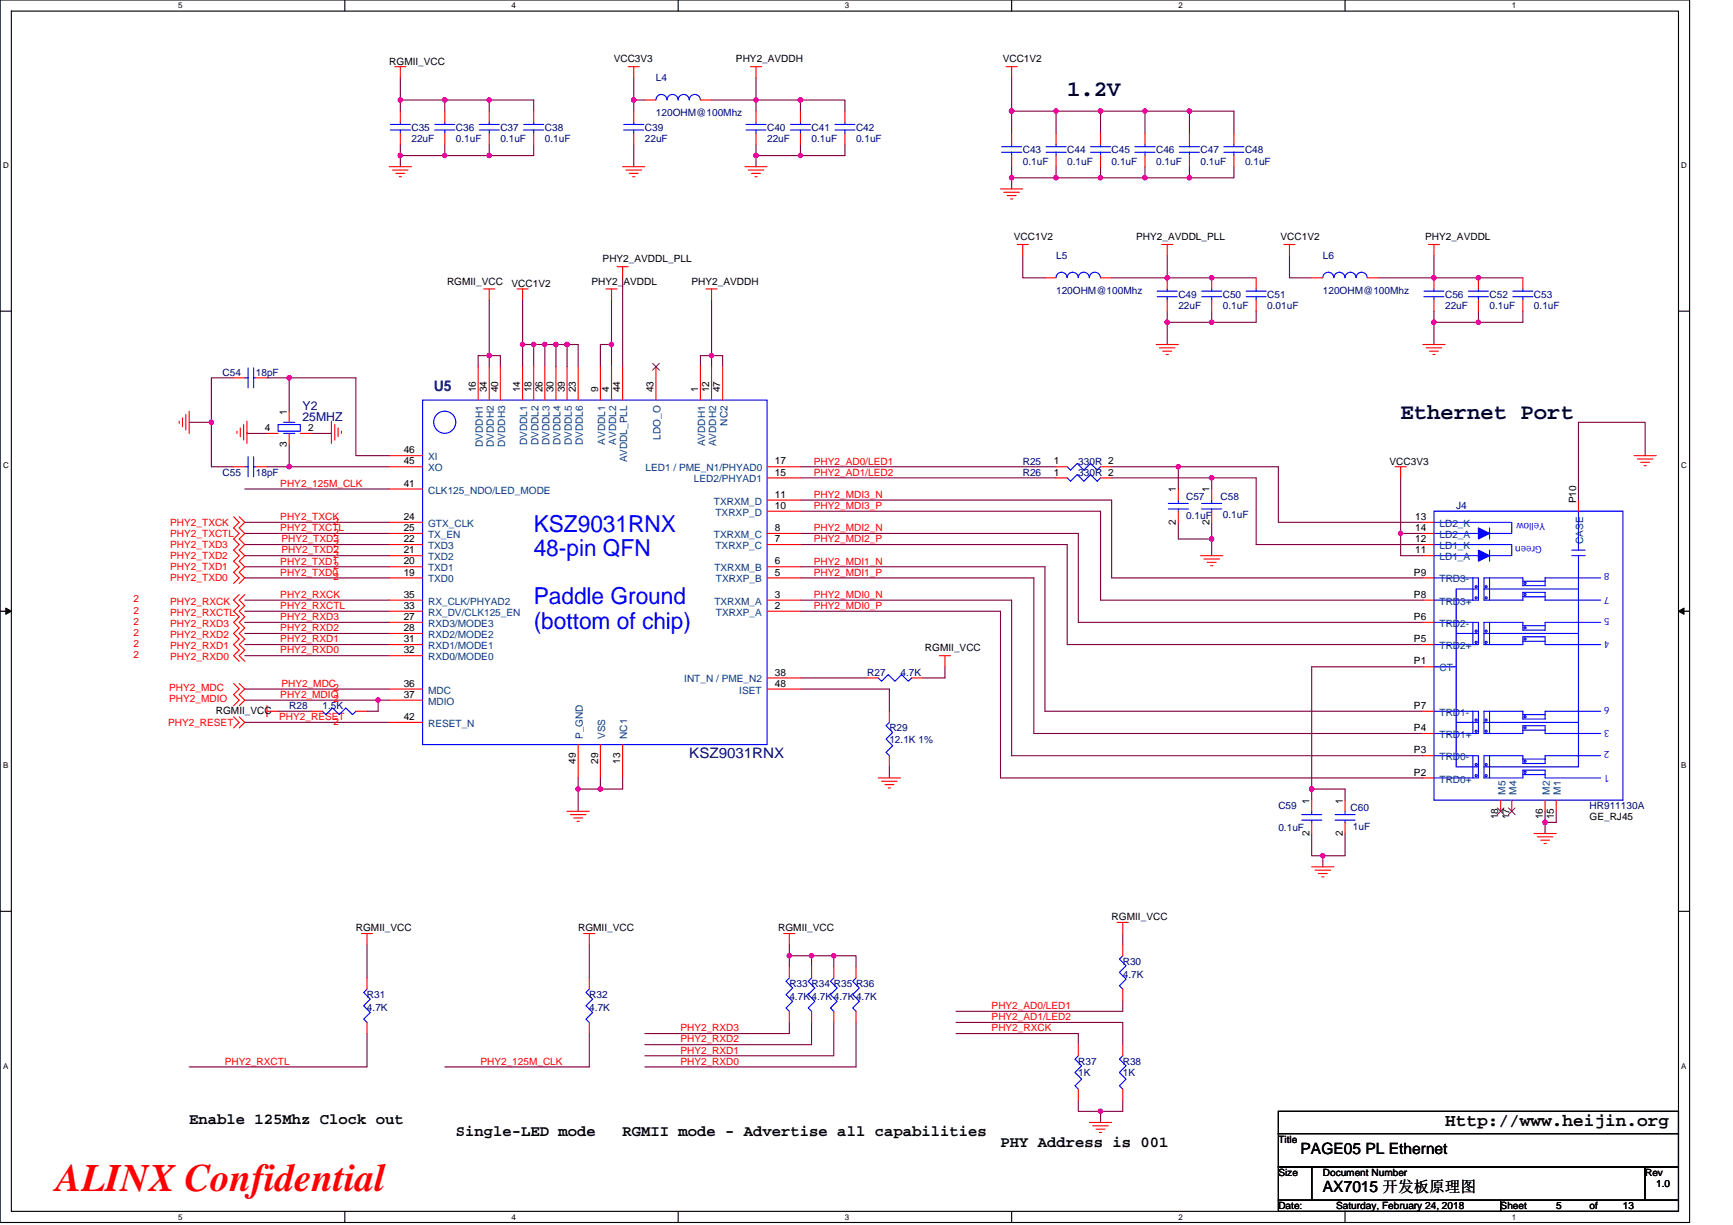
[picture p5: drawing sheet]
<svg xmlns="http://www.w3.org/2000/svg" width="297mm" height="210mm" viewBox="0 0 297 210" stroke-linecap="round" stroke-linejoin="round" font-family="sans-serif">
<path d="M0 0h289.6v209.5h-289.6zM1.9 1.9h285.8v205.7h-285.8z" fill="none" stroke="#000" stroke-width=".19"/>
<g fill="#fff">
<path d="M30.5 .2h.8v1.5h-.8z"/>
<path d="M30.5 207.8h.8v1.6h-.8z"/>
</g>
<path d="M59.1 0v1.9M59.1 207.6v1.9" fill="none" stroke="#000" stroke-width=".19"/>
<g fill="#fff">
<path d="M87.7 .2h.7v1.5h-.7z"/>
<path d="M87.7 207.8h.7v1.6h-.7z"/>
</g>
<path d="M116.2 0v1.9M116.2 207.6v1.9" fill="none" stroke="#000" stroke-width=".19"/>
<g fill="#fff">
<path d="M144.8 .2h.8v1.5h-.8z"/>
<path d="M144.8 207.8h.8v1.6h-.8z"/>
</g>
<path d="M173.4 0v1.9M173.4 207.6v1.9" fill="none" stroke="#000" stroke-width=".19"/>
<g fill="#fff">
<path d="M202 .2h.7v1.5h-.7z"/>
<path d="M202 207.8h.7v1.6h-.7z"/>
</g>
<path d="M230.5 0v1.9M230.5 207.6v1.9" fill="none" stroke="#000" stroke-width=".19"/>
<g fill="#fff">
<path d="M259.1 .2h.8v1.5h-.8z"/>
<path d="M259.1 207.8h.8v1.6h-.8z"/>
<path d="M.5 27.6h1v1.5h-1z"/>
<path d="M288.2 27.6h1v1.5h-1z"/>
<path d="M.5 79.1h1v1.5h-1z"/>
<path d="M288.2 79.1h1v1.5h-1z"/>
</g>
<path d="M0 53.3h1.9M287.7 53.3h1.9" fill="none" stroke="#000" stroke-width=".19"/>
<g fill="#fff">
<path d="M.5 130.5h.9v1.5h-.9z"/>
<path d="M288.2 130.5h.9v1.5h-.9z"/>
</g>
<path d="M0 104.8h1.9M287.7 104.8h1.9" fill="none" stroke="#000" stroke-width=".19"/>
<path d="M1 104.2l.9 .6-.9 .5zM287.7 104.8l.9-.6v1.1z" fill="#000" stroke="#000" stroke-width=".17"/>
<g fill="#fff">
<path d="M.5 181.9h.9v1.6h-.9z"/>
<path d="M288.2 181.9h.9v1.6h-.9z"/>
</g>
<path d="M0 156.2h1.9M287.7 156.2h1.9M219.1 190.5h68.6v3.8h-68.6zM219.1 194.3h68.6v5.7h-68.6zM219.1 200h5.7v5.7h-5.7zM219.1 205.7h38.1v1.9h-38.1zM224.8 200h57.2v5.7h-57.2zM257.2 205.7h30.5v1.9h-30.5zM282 200h5.7v5.7h-5.7z" fill="none" stroke="#000" stroke-width=".19"/>
<g fill="none" stroke="#800040" stroke-width=".19">
<path d="M68.6 17.1v1.9M68.6 17.1h7.6M68.6 13.3v3.8M76.2 17.1v1.9M76.2 17.1h7.7M83.9 17.1v1.9M83.9 17.1h7.6v1.9M108.6 17.1h1.9M108.6 17.1v1.9M108.6 13.3v3.8M122 17.1h7.6v1.9M129.6 13.3v3.8h7.6"/>
<path d="M137.2 17.1v1.9M137.2 17.1h7.6v1.9M173.4 19v3.9M173.4 13.3v5.7M173.4 19h7.6M181 19.1v3.8M181 19h7.6M188.6 19.1h7.7M188.6 19.1v3.8M196.3 19.1v3.8M196.3 19h7.6M203.9 19.1h7.6v3.8"/>
<path d="M203.9 19.1v3.8M68.6 24.8v1.9M68.6 26.7v1.9M68.6 26.7h7.6M76.2 24.8v1.9M76.2 26.7h7.7M83.9 24.8v1.9M91.5 24.8v1.9h-7.6M108.6 24.8v3.8M129.6 26.7v1.9M129.6 24.8v1.9M129.6 26.7h7.6"/>
<path d="M137.2 24.8v1.9M144.8 24.8v1.9h-7.6M173.4 30.5h7.6M173.4 28.6v3.8M181 28.6v1.9M181 30.5h7.6M188.6 30.5h7.7M188.6 28.6v1.9M196.3 30.5h7.6M196.3 28.6v1.9M203.9 28.6v1.9M211.5 28.6v1.9h-7.6"/>
<path d="M83.9 51.4v9.6h1.9v1.9M89.6 59.1v3.8M89.6 59.1h1.9M89.6 51.4v7.7M91.5 59.1v3.8M91.5 59.1h1.9v3.8M93.4 59.1h1.9M95.3 59.1v3.8M95.3 59.1h1.9v3.8M97.2 59.1h1.9v3.8M104.8 51.4v7.7M104.8 59.1h-1.9v3.8"/>
<path d="M104.8 59.1v3.8M106.7 47.6v15.3M122 51.4v9.6h1.9v1.9M175.3 43.8v3.8h3.8M190.5 47.6h9.6M200.1 55.2h7.6M200.1 53.3v1.9M200.1 55.2v3.9M200.1 47.6h15.2M200.1 43.8v3.8M207.7 53.3v1.9M215.3 53.3v1.9h-7.6"/>
<path d="M221 43.8v3.8h3.8M236.3 47.6h9.5M245.8 55.2h7.6M245.8 53.3v1.9M245.8 55.2v3.9M245.8 47.6h15.2M245.8 43.8v3.8M253.4 53.3v1.9M261 53.3v1.9h-7.6M32.4 72.4h3.8M36.2 72.4v7.6h3.8M40 64.8h-3.8v7.6"/>
<path d="M42.3 74.1v.2h3.5M45.8 64.8h3.8M49.6 64.8h11.4v13.3h5.7M49.6 76.2v3.8M49.6 64.8v5.7M56.8 74.1v.2h-3.4M82 62.9v-1.9h1.9v1.9M120.1 62.9v-1.9h1.9v1.9M282 78.1v-5.7h-11.5v13.3M41.9 95.2h24.8M41.9 93.3h24.8M41.9 91.4h24.8"/>
<path d="M41.9 99.1h24.8M41.9 97.2h24.8M41.9 89.5h24.8M41.9 83.8h24.8M45.8 80h3.8M49.6 80h17.1M137.2 80h43.8M137.2 85.7h53.3v13.4h53.4M137.2 93.3h45.7v17.2h61M137.2 81.9h43.8M137.2 97.2h41.9v24.7h64.8M137.2 87.6h51.4v15.3h55.3"/>
<path d="M137.2 99.1h40v26.6h66.7M137.2 91.4h47.6v15.3h59.1M190.5 80h11.5M190.5 81.9h17.2M202 80h17.1v9.5h24.8M202 80v3.8M202 89.5v2.9h5.7M207.7 89.5v2.9M207.7 81.9h7.6v11.4h28.6M207.7 92.4v2.8M207.7 81.9v1.9M240.1 91.4v3.8h3.8"/>
<path d="M240.1 81.9v9.5M240.1 91.4h3.8M41.9 102.9h24.8M41.9 104.8h24.8M41.9 112.4h24.8M41.9 106.7h24.8M41.9 108.6h24.8M41.9 110.5h24.8M41.9 118.1h24.8M137.2 118.1h15.2v3.8M137.2 102.9h36.2v26.6M137.2 104.8h34.3v28.5h72.4"/>
<path d="M137.2 116.2h11.4M162 114.3v1.9h-3.8M243.9 114.3h-19.1v21M41.9 123.8h24.8M41.9 120h22.9M47.7 121.9h5.7M64.8 120h1.9M64.8 120v1.9h-1.9M99.1 133.3v2h3.8M99.1 135.3v3.8M102.9 133.3v2M106.7 133.3v2h-3.8"/>
<path d="M152.4 131.4v1.9M173.4 129.5h70.5M224.8 135.3v1.9M224.8 135.3h5.7v1.9M264.8 139.1v1.9M266.7 139.1v1.9h-1.9M224.8 142.9v3.8h1.9M226.7 146.7v1.9M230.5 142.9v3.8h-3.8M264.8 141v1.9M62.9 177.2v5.7h-30.5M62.9 161.9v5.7"/>
<path d="M101 177.2v5.7h-24.8M101 161.9v5.7M135.3 175.3v1.9h-24.8M135.3 161.9v1.9M135.3 163.8v1.9M135.3 163.8h3.8M139.1 175.3v3.8h-28.6M139.1 163.8h3.8M139.1 163.8v1.9M142.9 175.3v5.7h-32.4M142.9 163.8v1.9M142.9 163.8h3.8v1.9"/>
<path d="M146.7 175.3v7.6h-36.2M163.9 175.3h28.5v3.8M163.9 177.2h20.9v1.9M192.4 160v1.9M192.4 171.5v1.9h-28.5M184.8 188.6v1.9h3.8M188.6 190.5v1.9M192.4 188.6v1.9h-3.8"/>
</g>
<g fill="#f0f" stroke="#f0f" stroke-width=".19">
<circle cx="83.8" cy="60.9" r=".38"/>
<circle cx="104.8" cy="59" r=".38"/>
<circle cx="89.6" cy="59" r=".38"/>
<circle cx="91.5" cy="59" r=".38"/>
<circle cx="97.2" cy="59" r=".38"/>
<circle cx="95.3" cy="59" r=".38"/>
<circle cx="93.4" cy="59" r=".38"/>
<circle cx="64.8" cy="120" r=".38"/>
<circle cx="99.1" cy="135.2" r=".38"/>
<circle cx="102.9" cy="135.2" r=".38"/>
<circle cx="83.8" cy="26.7" r=".38"/>
<circle cx="226.7" cy="146.7" r=".38"/>
<circle cx="202" cy="80" r=".38"/>
<circle cx="207.7" cy="92.4" r=".38"/>
<circle cx="264.8" cy="141" r=".38"/>
<circle cx="224.8" cy="135.2" r=".38"/>
<circle cx="207.7" cy="81.9" r=".38"/>
<circle cx="142.9" cy="163.8" r=".38"/>
<circle cx="135.3" cy="163.8" r=".38"/>
<circle cx="139.1" cy="163.8" r=".38"/>
<circle cx="240.1" cy="91.4" r=".38"/>
<circle cx="49.6" cy="64.8" r=".38"/>
<circle cx="36.2" cy="72.4" r=".38"/>
<circle cx="188.6" cy="190.5" r=".38"/>
<circle cx="49.6" cy="80" r=".38"/>
<circle cx="108.6" cy="17.1" r=".38"/>
<circle cx="129.6" cy="17.1" r=".38"/>
<circle cx="137.2" cy="17.1" r=".38"/>
<circle cx="129.6" cy="26.7" r=".38"/>
<circle cx="137.2" cy="26.7" r=".38"/>
<circle cx="173.4" cy="19" r=".38"/>
<circle cx="76.2" cy="26.7" r=".38"/>
<circle cx="68.6" cy="26.7" r=".38"/>
<circle cx="76.2" cy="17.1" r=".38"/>
<circle cx="68.6" cy="17.1" r=".38"/>
<circle cx="181" cy="19" r=".38"/>
<circle cx="196.2" cy="19" r=".38"/>
<circle cx="188.6" cy="19" r=".38"/>
<circle cx="203.9" cy="19" r=".38"/>
<circle cx="181" cy="30.5" r=".38"/>
<circle cx="173.4" cy="30.5" r=".38"/>
<circle cx="188.6" cy="30.5" r=".38"/>
<circle cx="203.9" cy="30.5" r=".38"/>
<circle cx="196.2" cy="30.5" r=".38"/>
<circle cx="121.9" cy="60.9" r=".38"/>
<circle cx="253.4" cy="47.6" r=".38"/>
<circle cx="245.8" cy="47.6" r=".38"/>
<circle cx="253.4" cy="55.2" r=".38"/>
<circle cx="245.8" cy="55.2" r=".38"/>
<circle cx="207.7" cy="47.6" r=".38"/>
<circle cx="200" cy="47.6" r=".38"/>
<circle cx="207.7" cy="55.2" r=".38"/>
<circle cx="200" cy="55.2" r=".38"/>
<circle cx="83.8" cy="17.1" r=".38"/>
</g>
<g fill="none" stroke="#f00" stroke-width=".19">
<path d="M67.7 11.4h1.9M68.6 11.4v1.9M68.6 19.1v1.9M76.2 19.1v1.9M83.9 19.1v1.9M91.5 19.1v1.9M107.7 11.4h1.9M108.6 11.4v1.9M108.6 19.1v1.9M110.5 17.1h1.9M120.1 17.1h1.9M128.6 11.4h1.9"/>
<path d="M129.6 19.1v1.9M129.6 11.4v1.9M137.2 19.1v1.9M144.8 19.1v1.9M172.4 11.4h1.9M173.4 11.4v1.9M66.7 28.6h3.8M67.3 29.1h2.7M67.9 29.7h1.5M68.4 30.3h.4M68.6 22.9v1.9M76.2 22.9v1.9"/>
<path d="M83.9 22.9v1.9M91.5 22.9v1.9M106.7 28.6h3.8M107.3 29.1h2.7M107.9 29.7h1.5M108.4 30.3h.4M108.6 22.9v1.9M127.7 28.6h3.8M128.2 29.1h2.7M128.8 29.7h1.5M129.4 30.3h.4M129.6 22.9v1.9"/>
<path d="M137.2 22.9v1.9M144.8 22.9v1.9M171.5 32.4h3.8M172.1 33h2.6M172.6 33.5h1.6M173.2 34.1h.4M173.4 22.9v1.9M173.4 26.7v1.9M181 22.9v1.9M181 26.7v1.9M188.6 22.9v1.9M188.6 26.7v1.9"/>
<path d="M196.3 22.9v1.9M196.3 26.7v1.9M203.9 22.9v1.9M203.9 26.7v1.9M211.5 22.9v1.9M211.5 26.7v1.9M82.9 49.5h1.9M83.9 49.5v1.9M88.6 49.5h1.9M89.6 49.5v1.9M103.9 49.5h1.9M104.8 49.5v1.9"/>
<path d="M105.8 45.7h1.9M106.7 45.7v1.9M121 49.5h1.9M122 49.5v1.9M174.3 41.9h2M175.3 41.9v1.9M179.1 47.6h1.9M188.6 47.6h1.9M198.2 59.1h3.8M198.7 59.6h2.7M199.1 41.9h1.9M200.1 41.9v1.9"/>
<path d="M200.1 47.6v1.9M200.1 51.4v1.9M207.7 47.6v1.9M207.7 51.4v1.9M215.3 47.6v1.9M215.3 51.4v1.9M220.1 41.9h1.9M221 41.9v1.9M224.8 47.6h1.9M234.4 47.6h1.9M243.9 59.1h3.8M244.5 59.6h2.6"/>
<path d="M244.8 41.9h1.9M245.8 41.9v1.9M245.8 47.6v1.9M245.8 51.4v1.9M253.4 47.6v1.9M253.4 51.4v1.9M261 47.6v1.9M261 51.4v1.9M30.7 72.2v.4M31.3 71.6v1.6M31.9 71.1v2.6M32.4 70.5v3.8"/>
<path d="M40 64.8h1.9M40.6 73.9v.4M41.2 73.3v1.6M41.8 72.8v2.6M42.3 72.2v3.8M43.9 64.8h1.9M45.8 74.3h1.9M49.6 70.5v1.9M49.6 74.3v1.9M51.5 74.3h1.9M56.8 72.2v3.8M57.4 72.8v2.6"/>
<path d="M58 73.3v1.6M58.5 73.9v.4M66.7 78.1h5.7M82 62.9v5.7M83.9 62.9v5.7M85.8 62.9v5.7M89.6 62.9v5.7M91.5 62.9v5.7M93.4 62.9v5.7M95.3 62.9v5.7M97.2 62.9v5.7M99.1 62.9v5.7"/>
<path d="M102.9 62.9v5.7M104.8 62.9v5.7M106.7 62.9v5.7M112.4 62.9v5.7M120.1 62.9v5.7M122 62.9v5.7M123.9 62.9v5.7M199.3 60.2h1.5M199.9 60.8h.4M245 60.2h1.5M245.6 60.8h.4M280.1 78.1h3.8"/>
<path d="M280.6 78.7h2.7M281.2 79.2h1.5M281.8 79.8h.4M40 80h1.9M40 88.6l1 .9-1 1 1 .9-1 1 1 .9-1 1 1 .9-1 1 1 1-1 .9 1 1-1 .9M41 88.6l.9 .9-.9 1 .9 .9-.9 1 .9 .9-.9 1 .9 .9-.9 1 .9 1-.9 .9 .9 1-.9 .9M43.9 80h1.9M66.7 99.1h5.7M66.7 97.2h5.7M66.7 95.2h5.7M66.7 93.3h5.7M66.7 89.5h5.7"/>
<path d="M66.7 91.4h5.7M66.7 83.8h5.7M66.7 80h5.7M131.5 81.9h5.7M131.5 80h5.7M131.5 99.1h5.7M131.5 97.2h5.7M131.5 93.3h5.7M131.5 91.4h5.7M131.5 87.6h5.7M131.5 85.7h5.7M181 80h1.9"/>
<path d="M181 81.9h1.9M188.6 80h1.9M188.6 81.9h1.9M202 83.8v1.9M202 87.6v1.9M205.8 95.2h3.8M206.4 95.8h2.6M206.9 96.4h1.5M207.5 97h.4M207.7 83.8v1.9M207.7 87.6v1.9M239.1 80h1.9"/>
<path d="M240.1 80v1.9M243.9 99.1h1.9M243.9 95.2h1.9M243.9 93.3h1.9M243.9 91.4h1.9M243.9 89.5h1.9M270.5 85.7v1.9M40 117.2l1 .9-1 1 1 .9-1 1M41 101.9l-1 1 1 .9-1 1 1 .9-1 1 1 .9-1 1 1 .9-1 1 1 .9-1 1 1 .9M41 117.2l.9 .9-.9 1 .9 .9-.9 1M41.9 101.9l-.9 1 .9 .9-.9 1 .9 .9-.9 1 .9 .9-.9 1 .9 .9-.9 1 .9 .9-.9 1 .9 .9M66.7 106.7h5.7"/>
<path d="M66.7 110.5h5.7M66.7 112.4h5.7M66.7 104.8h5.7M66.7 102.9h5.7M66.7 118.1h5.7M66.7 108.6h5.7M131.5 116.2h5.7M131.5 118.1h5.7M131.5 104.8h5.7M131.5 102.9h5.7M148.6 116.2h1.9M156.2 116.2h2"/>
<path d="M161 112.4h1.9M162 112.4v1.9M243.9 110.5h1.9M243.9 106.7h1.9M243.9 102.9h1.9M243.9 114.3h1.9M40 122.9l1 .9-1 1M41 122.9l.9 .9-.9 1M45.8 121.9h1.9M45.8 121v1.9M53.4 121.9h1.9M61 121.9h1.9"/>
<path d="M66.7 120h5.7M66.7 123.8h5.7M97.2 139.1h3.8M97.8 139.6h2.6M99.1 127.6v5.7M102.9 127.6v5.7M106.7 127.6v5.7M150.5 133.3h3.8M151.1 133.9h2.7M151.7 134.5h1.5M152.2 135.1h.4M152.4 129.5v1.9"/>
<path d="M152.4 121.9v1.9M224.8 137.2v1.9M230.5 137.2v1.9M243.9 133.3h1.9M243.9 129.5h1.9M243.9 125.7h1.9M243.9 121.9h1.9M257.2 137.2v1.9M259.1 137.2v1.9M264.8 137.2v1.9M266.7 137.2v1.9M98.3 140.2h1.6"/>
<path d="M98.9 140.8h.4M191.5 158.1h1.9M192.4 158.1v1.9M224.8 141v1.9M224.8 148.6h3.8M225.4 149.2h2.7M226 149.7h1.5M226.5 150.3h.4M230.5 141v1.9M262.9 142.9h3.8M263.5 143.4h2.7M264.1 144h1.5"/>
<path d="M264.6 144.6h.4M62 160h1.9M62.9 160v1.9M62.9 175.3v1.9M62.9 167.6v1.9M100.1 160h1.9M101 160v1.9M101 175.3v1.9M101 167.6v1.9M134.3 160h1.9M135.3 160v1.9M135.3 173.4v1.9"/>
<path d="M135.3 165.7v1.9M139.1 173.4v1.9M139.1 165.7v1.9M142.9 173.4v1.9M142.9 165.7v1.9M146.7 173.4v1.9M146.7 165.7v1.9M184.8 179.1v1.9M192.4 179.1v1.9M192.4 169.5v2M192.4 161.9v1.9M184.8 186.7v1.9"/>
<path d="M186.7 192.4h3.8M187.3 193h2.7M187.9 193.5h1.5M188.4 194.1h.4M192.4 186.7v1.9"/>
</g>
<g fill="none" stroke="#00f" stroke-width=".19">
<path d="M116.2 17.1a.95 .95 0 0 0-.9-.9 .95 .95 0 0 0-1 .9 .94 .94 0 0 0-.9-.9 .94 .94 0 0 0-1 .9M120 17.1a.95 .95 0 0 0-.9-.9 .95 .95 0 0 0-1 .9 .94 .94 0 0 0-.9-.9 .94 .94 0 0 0-1 .9M66.9 22.3h3.4M66.9 21.3h3.4M68.6 21v.3M68.6 22.3v.6M74.5 22.3h3.5M74.5 21.3h3.5M76.2 21v.3M76.2 22.3v.6M82.1 22.3h3.5M82.1 21.3h3.5"/>
<path d="M83.9 21v.3M83.9 22.3v.6M89.8 22.3h3.4M89.8 21.3h3.4M91.5 21v.3M91.5 22.3v.6M106.9 22.3h3.4M106.9 21.3h3.4M108.6 21v.3M108.6 22.3v.6M127.9 22.3h3.4M127.9 21.3h3.4"/>
<path d="M129.6 21v.3M129.6 22.3v.6M135.5 22.3h3.4M135.5 21.3h3.4M137.2 21v.3M137.2 22.3v.6M143.1 22.3h3.4M143.1 21.3h3.4M144.8 21v.3M144.8 22.3v.6M171.7 26.1h3.4M171.7 25.1h3.4"/>
<path d="M173.4 24.8v.3M173.4 26.1v.6M179.3 26.1h3.4M179.3 25.1h3.4M181 24.8v.3M181 26.1v.6M186.9 26.1h3.4M186.9 25.1h3.4M188.6 24.8v.3M188.6 26.1v.6M194.5 26.1h3.5M194.5 25.1h3.5"/>
<path d="M196.3 24.8v.3M196.3 26.1v.6M202.2 26.1h3.4M202.2 25.1h3.4M203.9 24.8v.3M203.9 26.1v.6M209.8 26.1h3.4M209.8 25.1h3.4M211.5 24.8v.3M211.5 26.1v.6M182.9 47.6a.94 .94 0 0 0-.9-.9 .94 .94 0 0 0-1 .9M186.7 47.6a.95 .95 0 0 0-.9-.9 .95 .95 0 0 0-1 .9 .94 .94 0 0 0-.9-.9 .94 .94 0 0 0-1 .9"/>
<path d="M188.6 47.6a.94 .94 0 0 0-.9-.9 .94 .94 0 0 0-1 .9M198.3 50.9h3.5M198.3 49.9h3.5M200.1 49.5v.4M200.1 50.9v.5M206 50.9h3.4M206 49.9h3.4M207.7 49.5v.4M207.7 50.9v.5M213.6 50.9h3.4M213.6 49.9h3.4M215.3 49.5v.4"/>
<path d="M215.3 50.9v.5M228.6 47.6a.94 .94 0 0 0-.9-.9 .94 .94 0 0 0-1 .9M232.4 47.6a.95 .95 0 0 0-.9-.9 .95 .95 0 0 0-1 .9 .94 .94 0 0 0-.9-.9 .94 .94 0 0 0-1 .9M234.3 47.6a.94 .94 0 0 0-.9-.9 .94 .94 0 0 0-1 .9M244.1 50.9h3.4M244.1 49.9h3.4M245.8 49.5v.4M245.8 50.9v.5M251.7 50.9h3.4M251.7 49.9h3.4M253.4 49.5v.4M253.4 50.9v.5"/>
<path d="M259.3 50.9h3.4M259.3 49.9h3.4M261 49.5v.4M261 50.9v.5M41.9 64.8h.6M42.5 63.1v3.4M42.5 78.3v3.4M43.5 63.1v3.4M43.5 78.3v3.4M43.5 64.8h.4M47.7 72.8h3.8v1.1h-3.8zM48.6 72.4h1.9"/>
<path d="M48.6 74.3h1.9M49.6 74.3h.1M49.6 72.4h.1M72.4 68.6h59.1v59h-59.1zM41.9 80h.6M43.5 80h.4M182.9 80l.6 .6 1.1-1.2 1.2 1.2 1.1-1.2 1.2 1.2 .5-.6M182.9 81.9l.6 .6 1.1-1.2 1.2 1.2 1.1-1.2 1.2 1.2 .5-.6M200.3 86.3h3.4M200.3 87.2h3.4M202 85.7v.6M202 87.2v.4"/>
<path d="M206 86.3h3.4M206 87.2h3.4M207.7 85.7v.6M207.7 87.2v.4M245.8 87.6h32.4v49.6h-32.4zM245.8 99.1h7.6v3.8h-7.6M245.8 93.3h13.3v1.9h-13.3M245.8 89.5h13.3v1.9h-13.3M252.5 99.1v3.8M255.3 99.1v3.8M255.3 94.3v1.9M255.3 90.5v1.9"/>
<path d="M261 99.6h3.8M261.3 99.9h.2v.2h-.2zM269.4 95.2h2.3M269.4 94.3h2.3M270.5 95.3v36.1h-16.1M270.5 87.6v6.7M274.4 99.1h-9.6v1.3h-3.8v-1.3h-6.6v3.8h6.6v-1.4h3.8v1.4h9.6M150.5 116.2l.6 .6 1.1-1.2 1.2 1.2 1.1-1.2 1.2 1.2 .5-.6M245.8 114.3h3.8M245.8 106.7h7.6v3.8h-7.6M249.6 108.6h3.8M252.5 106.7v3.8"/>
<path d="M252.9 110h.2v.2h-.2zM252.9 108.1h.2v.2h-.2zM252.9 102.3h.2v.3h-.2zM252.9 100.4h.2v.3h-.2zM253.4 101h-3.8v30.4h3.8M254.4 108.6h16.1M254.4 101h16.1M254.6 108.1h.3v.2h-.3zM254.6 110h.3v.2h-.3zM254.6 100.4h.3v.3h-.3zM254.6 102.3h.3v.3h-.3zM255.3 106.7v3.8"/>
<path d="M261 109.9h3.8M261 107.3h3.8M261 102.3h3.8M261.3 107.5h.2v.2h-.2zM261.3 109.4h.2v.3h-.2zM261.3 101.8h.2v.2h-.2zM274.4 106.7h-9.6v1.3h-3.8v-1.3h-6.6v3.8h6.6v-1.3h3.8v1.3h9.6M55.3 121.9l.6 .6 1.1-1.2 1.1 1.2 1.2-1.2 1.1 1.2 .6-.6M152.4 123.8l-.5 .6 1.1 1.1-1.1 1.2 1.1 1.1-1.1 1.2 .5 .5M223.1 139.6h3.4M224.8 139.1v.5M228.8 139.6h3.5"/>
<path d="M230.5 139.1v.5M245.8 121.9h7.6v3.8h-7.6M245.8 129.5h7.6v3.8h-7.6M249.6 123.8h3.8M252.5 121.9v3.8M252.5 129.5v3.8M252.9 125.2h.2v.3h-.2zM252.9 123.3h.2v.3h-.2zM252.9 132.8h.2v.3h-.2zM252.9 130.9h.2v.3h-.2zM254.4 123.8h16.1M254.6 125.2h.3v.3h-.3z"/>
<path d="M254.6 132.8h.3v.3h-.3zM254.6 130.9h.3v.3h-.3zM254.6 123.3h.3v.3h-.3zM255.3 121.9v3.8M255.3 129.5v3.8M261 125.2h3.8M261 122.5h3.8M261 132.8h3.8M261 130.1h3.8M261.3 122.7h.2v.3h-.2zM261.3 124.6h.2v.3h-.2zM261.3 132.3h.2v.2h-.2z"/>
<path d="M261.3 130.3h.2v.3h-.2zM274.4 129.5h-9.6v1.4h-3.8v-1.4h-6.6v3.8h6.6v-1.3h3.8v1.3h9.6M274.4 121.9h-9.6v1.4h-3.8v-1.4h-6.6v3.8h6.6v-1.3h3.8v1.3h9.6M223.1 140.6h3.4M224.8 140.6v.4M228.8 140.6h3.5M230.5 140.6v.4M62.9 169.5l-.6 .6 1.2 1.2-1.2 1.1 1.2 1.1-1.2 1.2 .6 .6M101 169.5l-.6 .6 1.2 1.2-1.2 1.1 1.2 1.1-1.2 1.2 .6 .6M135.3 167.6l-.6 .6 1.2 1.2-1.2 1.1 1.2 1.1-1.2 1.2 .6 .6M139.1 167.6l-.6 .6 1.2 1.2-1.2 1.1 1.2 1.1-1.2 1.2 .6 .6M142.9 167.6l-.6 .6 1.2 1.2-1.2 1.1 1.2 1.1-1.2 1.2 .6 .6"/>
<path d="M146.7 167.6l-.5 .6 1.1 1.2-1.1 1.1 1.1 1.1-1.1 1.2 .5 .6M192.4 163.8l-.5 .6 1.1 1.1-1.1 1.2 1.1 1.1-1.1 1.2 .5 .5M184.8 181l-.5 .5 1.1 1.2-1.1 1.1 1.1 1.2-1.1 1.1 .5 .6M192.4 181l-.5 .5 1.1 1.2-1.1 1.1 1.1 1.2-1.1 1.1 .5 .6"/>
<circle cx="76.2" cy="72.4" r="1.89"/>
</g>
<path d="M111.9 62.3l1.1 1.2M113 62.3l-1.2 1.2M256.6 138.5l1.2 1.2M257.8 138.5l-1.2 1.2M258.5 138.5l1.2 1.2M259.7 138.5l-1.2 1.2" fill="none" stroke="#804000" stroke-width=".17"/>
<g fill="#00f" stroke="#00f" stroke-width=".19">
<path d="M253.4 94.3l1.9 1-1.9 .9z" fill-rule="evenodd"/>
<path d="M253.4 90.5l1.9 .9-1.9 1z" fill-rule="evenodd"/>
</g>
<text font-size="6.7" fill="#f00" x="9.6" y="204.1">ALINX Confidential</text>
<g font-size="4" fill="#00f">
<text x="91.5" y="91.2">KSZ9031RNX</text>
<text x="91.5" y="95.4">48-pin QFN</text>
<text x="91.5" y="103.6">Paddle Ground</text>
<text x="91.5" y="107.7">(bottom of chip)</text>
</g>
<g font-size="3.8" fill="#000040">
<text x="182.9" y="16.5">1.2V</text>
<text x="240.1" y="71.8">Ethernet Port</text>
</g>
<text font-size="3" x="247.7" y="193.1">Http://www.heijin.org</text>
<g font-size="2.7">
<text x="32.4" y="192.7">Enable 125Mhz Clock out</text>
<text x="78.1" y="194.6">Single-LED mode</text>
<text x="106.7" y="194.6">RGMII mode - Advertise all capabilities</text>
<text x="171.5" y="196.6">PHY Address is 001</text>
<text x="222.9" y="197.8">PAGE05 PL Ethernet</text>
<text x="226.7" y="204.3">AX7015 开发板原理图</text>
</g>
<g font-size="2.5" fill="#000080">
<text x="74.3" y="67.1">U5</text>
<text x="118.1" y="129.9">KSZ9031RNX</text>
</g>
<g font-size="2.1" fill="#000080">
<text x="51.9" y="70.3">Y2</text>
<text x="51.9" y="72.2">25MHZ</text>
</g>
<g font-size="1.7">
<text x="66.7" y="11.1">RGMII_VCC</text>
<text x="105.2" y="10.7">VCC3V3</text>
<text x="126.1" y="10.7">PHY2_AVDDH</text>
<text x="171.9" y="10.7">VCC1V2</text>
<text x="173.8" y="41.2">VCC1V2</text>
<text x="194.7" y="41.2">PHY2_AVDDL_PLL</text>
<text x="219.5" y="41.2">VCC1V2</text>
<text x="244.3" y="41.2">PHY2_AVDDL</text>
<text x="103.3" y="45">PHY2_AVDDL_PLL</text>
<text x="76.6" y="48.8">RGMII_VCC</text>
<text x="87.7" y="49.2">VCC1V2</text>
<text x="101.4" y="48.8">PHY2_AVDDL</text>
<text x="118.5" y="48.8">PHY2_AVDDH</text>
<text x="49.2" y="71.1" transform="rotate(-90 49.2 71.1)">1</text>
<text x="81.6" y="67.2" transform="rotate(-90 81.6 67.2)">16</text>
<text x="83.5" y="67.2" transform="rotate(-90 83.5 67.2)">34</text>
<text x="85.4" y="67.2" transform="rotate(-90 85.4 67.2)">40</text>
<text x="89.2" y="67.2" transform="rotate(-90 89.2 67.2)">14</text>
<text x="91.1" y="67.2" transform="rotate(-90 91.1 67.2)">18</text>
<text x="93" y="67.2" transform="rotate(-90 93 67.2)">26</text>
<text x="94.9" y="67.2" transform="rotate(-90 94.9 67.2)">30</text>
<text x="96.8" y="67.2" transform="rotate(-90 96.8 67.2)">39</text>
<text x="98.7" y="67.2" transform="rotate(-90 98.7 67.2)">23</text>
<text x="102.5" y="67.2" transform="rotate(-90 102.5 67.2)">9</text>
<text x="104.4" y="67.2" transform="rotate(-90 104.4 67.2)">4</text>
<text x="106.3" y="67.2" transform="rotate(-90 106.3 67.2)">44</text>
<text x="112" y="67.2" transform="rotate(-90 112 67.2)">43</text>
<text x="119.7" y="67.2" transform="rotate(-90 119.7 67.2)">1</text>
<text x="121.6" y="67.2" transform="rotate(-90 121.6 67.2)">12</text>
<text x="123.5" y="67.2" transform="rotate(-90 123.5 67.2)">47</text>
<text x="45.4" y="73.9">4</text>
<text x="49.2" y="76.6" transform="rotate(-90 49.2 76.6)">3</text>
<text x="52.8" y="73.9">2</text>
<text x="69.2" y="77.7">46</text>
<text x="69.2" y="83.4">41</text>
<text x="69.2" y="79.6">45</text>
<text x="132.8" y="79.6">17</text>
<text x="132.8" y="81.5">15</text>
<text x="180.6" y="79.6">1</text>
<text x="180.6" y="81.5">1</text>
<text x="238.2" y="79.7">VCC3V3</text>
<text x="69.2" y="89.1">24</text>
<text x="132.8" y="87.2">10</text>
<text x="132.8" y="85.3">11</text>
<text x="201.6" y="89.9" transform="rotate(-90 201.6 89.9)">2</text>
<text x="201.6" y="84.4" transform="rotate(-90 201.6 84.4)">1</text>
<text x="207.3" y="89.9" transform="rotate(-90 207.3 89.9)">2</text>
<text x="207.3" y="84.4" transform="rotate(-90 207.3 84.4)">1</text>
<text x="242.5" y="89.1">13</text>
<text x="270.1" y="86.3" transform="rotate(-90 270.1 86.3)">P10</text>
<text x="69.2" y="94.8">21</text>
<text x="69.2" y="92.9">22</text>
<text x="69.2" y="91">25</text>
<text x="132.8" y="92.9">7</text>
<text x="132.8" y="91">8</text>
<text x="242.5" y="94.8">11</text>
<text x="242.5" y="92.9">12</text>
<text x="242.5" y="91">14</text>
<text x="69.2" y="98.7">19</text>
<text x="69.2" y="96.8">20</text>
<text x="132.8" y="98.7">5</text>
<text x="132.8" y="96.8">6</text>
<text x="242.4" y="98.7">P9</text>
<text x="69.2" y="106.3">27</text>
<text x="69.2" y="104.4">33</text>
<text x="69.2" y="102.5">35</text>
<text x="132.8" y="104.4">2</text>
<text x="132.8" y="102.5">3</text>
<text x="242.4" y="106.3">P6</text>
<text x="242.4" y="102.5">P8</text>
<text x="69.2" y="110.1">31</text>
<text x="69.2" y="112">32</text>
<text x="69.2" y="108.2">28</text>
<text x="158.5" y="111.7">RGMII_VCC</text>
<text x="242.4" y="110.1">P5</text>
<text x="242.4" y="113.9">P1</text>
<text x="69.2" y="117.7">36</text>
<text x="69.2" y="119.6">37</text>
<text x="132.8" y="117.7">48</text>
<text x="132.8" y="115.8">38</text>
<text x="37" y="122.3">RGMII_VCC</text>
<text x="69.2" y="123.4">42</text>
<text x="242.4" y="125.3">P4</text>
<text x="242.4" y="121.5">P7</text>
<text x="98.7" y="130.9" transform="rotate(-90 98.7 130.9)">49</text>
<text x="102.5" y="130.9" transform="rotate(-90 102.5 130.9)">29</text>
<text x="106.3" y="130.9" transform="rotate(-90 106.3 130.9)">13</text>
<text x="242.4" y="129.1">P3</text>
<text x="224.4" y="137.7" transform="rotate(-90 224.4 137.7)">1</text>
<text x="230.1" y="137.7" transform="rotate(-90 230.1 137.7)">1</text>
<text x="242.4" y="132.9">P2</text>
<text x="224.4" y="143.3" transform="rotate(-90 224.4 143.3)">2</text>
<text x="230.1" y="143.3" transform="rotate(-90 230.1 143.3)">2</text>
<text x="256.8" y="140.4" transform="rotate(-90 256.8 140.4)">18</text>
<text x="258.7" y="140.4" transform="rotate(-90 258.7 140.4)">17</text>
<text x="264.4" y="140.4" transform="rotate(-90 264.4 140.4)">16</text>
<text x="266.3" y="140.4" transform="rotate(-90 266.3 140.4)">15</text>
<text x="272.5" y="140.6">GE_RJ45</text>
<text x="61" y="159.7">RGMII_VCC</text>
<text x="99.1" y="159.7">RGMII_VCC</text>
<text x="133.4" y="159.7">RGMII_VCC</text>
<text x="190.5" y="157.8">RGMII_VCC</text>
<text x="219.1" y="195.9">Title</text>
<text x="219.1" y="201.6">Size</text>
<text x="226.7" y="201.6">Document Number</text>
<text x="282" y="201.6">Rev</text>
<text x="283.9" y="203.5">1.0</text>
<text x="219.1" y="207.3">Date:</text>
<text x="229" y="207.3">Saturday, February 24, 2018</text>
<text x="257.2" y="207.3">Sheet</text>
<text x="266.7" y="207.3">5</text>
<text x="272.5" y="207.3">of</text>
<text x="278.2" y="207.3">13</text>
</g>
<g font-size="1.7" fill="#000080">
<text x="112.4" y="13.9">L4</text>
<text x="70.5" y="22.5">C35</text>
<text x="78.1" y="22.5">C36</text>
<text x="85.8" y="22.5">C37</text>
<text x="93.4" y="22.5">C38</text>
<text x="110.5" y="22.5">C39</text>
<text x="112.4" y="19.8">120OHM@100Mhz</text>
<text x="131.5" y="22.5">C40</text>
<text x="139.1" y="22.5">C41</text>
<text x="146.7" y="22.5">C42</text>
<text x="70.5" y="24.4">22uF</text>
<text x="78.1" y="24.4">0.1uF</text>
<text x="85.8" y="24.4">0.1uF</text>
<text x="93.4" y="24.4">0.1uF</text>
<text x="110.5" y="24.4">22uF</text>
<text x="131.5" y="24.4">22uF</text>
<text x="139.1" y="24.4">0.1uF</text>
<text x="146.7" y="24.4">0.1uF</text>
<text x="175.3" y="26.3">C43</text>
<text x="175.3" y="28.2">0.1uF</text>
<text x="182.9" y="26.3">C44</text>
<text x="182.9" y="28.2">0.1uF</text>
<text x="190.5" y="26.3">C45</text>
<text x="190.5" y="28.2">0.1uF</text>
<text x="198.2" y="26.3">C46</text>
<text x="198.2" y="28.2">0.1uF</text>
<text x="205.8" y="26.3">C47</text>
<text x="205.8" y="28.2">0.1uF</text>
<text x="213.4" y="26.3">C48</text>
<text x="213.4" y="28.2">0.1uF</text>
<text x="181" y="44.4">L5</text>
<text x="226.7" y="44.4">L6</text>
<text x="181" y="50.3">120OHM@100Mhz</text>
<text x="202" y="51.1">C49</text>
<text x="202" y="53">22uF</text>
<text x="209.6" y="51.1">C50</text>
<text x="209.6" y="53">0.1uF</text>
<text x="217.2" y="51.1">C51</text>
<text x="217.2" y="53">0.01uF</text>
<text x="226.7" y="50.3">120OHM@100Mhz</text>
<text x="247.7" y="51.1">C56</text>
<text x="247.7" y="53">22uF</text>
<text x="255.3" y="51.1">C52</text>
<text x="255.3" y="53">0.1uF</text>
<text x="262.9" y="51.1">C53</text>
<text x="262.9" y="53">0.1uF</text>
<text x="38.1" y="64.4">C54</text>
<text x="43.9" y="64.4">18pF</text>
<text x="38.1" y="81.6">C55</text>
<text x="43.9" y="81.6">18pF</text>
<text x="175.3" y="79.7">R25</text>
<text x="175.3" y="81.6">R26</text>
<text x="184.8" y="79.7">330R 2</text>
<text x="184.8" y="81.6">330R 2</text>
<text x="203.3" y="85.7">C57</text>
<text x="203.3" y="89">0.1uF</text>
<text x="209.2" y="85.7">C58</text>
<text x="209.6" y="88.8">0.1uF</text>
<text x="249.6" y="87.3">J4</text>
<text x="148.6" y="115.8">R27</text>
<text x="154.3" y="115.8">4.7K</text>
<text x="49.6" y="121.6">R28</text>
<text x="55.3" y="121.6">1.5K</text>
<text x="152.4" y="125.4">R29</text>
<text x="152.4" y="127.3">12.1K 1%</text>
<text x="219.1" y="138.7">C59</text>
<text x="219.1" y="142.5">0.1uF</text>
<text x="231.5" y="139.1">C60</text>
<text x="231.9" y="142.3">1uF</text>
<text x="272.5" y="138.7">HR911130A</text>
<text x="192.4" y="165.4">R30</text>
<text x="192.4" y="167.7">4.7K</text>
<text x="62.9" y="171.1">R31</text>
<text x="62.9" y="173.4">4.7K</text>
<text x="101" y="171.1">R32</text>
<text x="101" y="173.4">4.7K</text>
<text x="135.3" y="169.2">R33 R34 R35 R36</text>
<text x="135.3" y="171.5">4.7K4.7K4.7K4.7K</text>
<text x="184.8" y="182.5">R37</text>
<text x="184.8" y="184.4">1K</text>
<text x="192.4" y="182.5">R38</text>
<text x="192.4" y="184.4">1K</text>
</g>
<g font-size="1.7" fill="#004080">
<text x="82.8" y="76.6" transform="rotate(-90 82.8 76.6)">DVDDH1</text>
<text x="84.7" y="76.6" transform="rotate(-90 84.7 76.6)">DVDDH2</text>
<text x="86.6" y="76.6" transform="rotate(-90 86.6 76.6)">DVDDH3</text>
<text x="90.4" y="76.3" transform="rotate(-90 90.4 76.3)">DVDDL1</text>
<text x="92.3" y="76.3" transform="rotate(-90 92.3 76.3)">DVDDL2</text>
<text x="94.2" y="76.3" transform="rotate(-90 94.2 76.3)">DVDDL3</text>
<text x="96.1" y="76.3" transform="rotate(-90 96.1 76.3)">DVDDL4</text>
<text x="98" y="76.3" transform="rotate(-90 98 76.3)">DVDDL5</text>
<text x="99.9" y="76.3" transform="rotate(-90 99.9 76.3)">DVDDL6</text>
<text x="103.7" y="76.2" transform="rotate(-90 103.7 76.2)">AVDDL1</text>
<text x="105.6" y="76.2" transform="rotate(-90 105.6 76.2)">AVDDL2</text>
<text x="113.2" y="75.4" transform="rotate(-90 113.2 75.4)">LDO_O</text>
<text x="120.9" y="76.5" transform="rotate(-90 120.9 76.5)">AVDDH1</text>
<text x="122.8" y="76.5" transform="rotate(-90 122.8 76.5)">AVDDH2</text>
<text x="124.7" y="73" transform="rotate(-90 124.7 73)">NC2</text>
<text x="73.4" y="80.8">XO</text>
<text x="73.4" y="78.9">XI</text>
<text x="107.5" y="79.3" transform="rotate(-90 107.5 79.3)">AVDDL_PLL</text>
<text x="110.6" y="80.8">LED1 / PME_N1/PHYAD0</text>
<text x="118.9" y="82.7">LED2/PHYAD1</text>
<text x="73.4" y="84.6">CLK125_NDO/LED_MODE</text>
<text x="122.4" y="86.5">TXRXM_D</text>
<text x="122.6" y="88.4">TXRXP_D</text>
<text x="73.4" y="94.1">TXD3</text>
<text x="73.4" y="90.3">GTX_CLK</text>
<text x="73.4" y="92.2">TX_EN</text>
<text x="122.4" y="92.2">TXRXM_C</text>
<text x="122.6" y="94.1">TXRXP_C</text>
<text x="246.7" y="94.1">LD1_K</text>
<text x="246.7" y="92.2">LD2_A</text>
<text x="246.7" y="90.3">LD2_K</text>
<text x="271.4" y="93.3" transform="rotate(-90 271.4 93.3)">CASE</text>
<text x="73.4" y="99.8">TXD0</text>
<text x="73.4" y="97.9">TXD1</text>
<text x="73.4" y="96">TXD2</text>
<text x="122.4" y="97.9">TXRXM_B</text>
<text x="122.7" y="99.8">TXRXP_B</text>
<text x="246.7" y="99.8">TRD3-</text>
<text x="246.7" y="96">LD1_A</text>
<text x="73.4" y="107.5">RXD3/MODE3</text>
<text x="73.4" y="105.6">RX_DV/CLK125_EN</text>
<text x="73.4" y="103.7">RX_CLK/PHYAD2</text>
<text x="122.4" y="103.7">TXRXM_A</text>
<text x="122.7" y="105.6">TXRXP_A</text>
<text x="246.7" y="107.5">TRD2-</text>
<text x="246.7" y="103.7">TRD3+</text>
<text x="73.4" y="111.3">RXD1/MODE1</text>
<text x="73.4" y="113.2">RXD0/MODE0</text>
<text x="73.4" y="109.4">RXD2/MODE2</text>
<text x="246.7" y="111.3">TRD2+</text>
<text x="73.4" y="118.9">MDC</text>
<text x="117.3" y="117">INT_N / PME_N2</text>
<text x="126.7" y="118.9">ISET</text>
<text x="246.7" y="115.1">CT</text>
<text x="73.4" y="120.8">MDIO</text>
<text x="73.4" y="124.6">RESET_N</text>
<text x="246.7" y="122.7">TRD1-</text>
<text x="99.9" y="126.7" transform="rotate(-90 99.9 126.7)">P_GND</text>
<text x="103.7" y="126.7" transform="rotate(-90 103.7 126.7)">VSS</text>
<text x="107.5" y="126.7" transform="rotate(-90 107.5 126.7)">NC1</text>
<text x="246.7" y="130.3">TRD0-</text>
<text x="246.7" y="126.5">TRD1+</text>
<text x="246.7" y="134.1">TRD0+</text>
<text x="258" y="136.2" transform="rotate(-90 258 136.2)">M5</text>
<text x="259.9" y="136.2" transform="rotate(-90 259.9 136.2)">M4</text>
<text x="265.6" y="136.2" transform="rotate(-90 265.6 136.2)">M2</text>
<text x="267.5" y="136.2" transform="rotate(-90 267.5 136.2)">M1</text>
</g>
<g font-size="1.7" fill="#f00">
<text x="48" y="83.4">PHY2_125M_CLK</text>
<text x="139.5" y="81.5">PHY2_AD1/LED2</text>
<text x="139.5" y="79.6">PHY2_AD0/LED1</text>
<text x="48" y="89.2">PHY2_TXCK</text>
<text x="57.2" y="89.9">2</text>
<text x="139.5" y="87.2">PHY2_MDI3_P</text>
<text x="139.5" y="85.3">PHY2_MDI3_N</text>
<text x="29.2" y="92">PHY2_TXCTL</text>
<text x="29.2" y="93.9">PHY2_TXD3</text>
<text x="29.2" y="95.8">PHY2_TXD2</text>
<text x="29.2" y="90.1">PHY2_TXCK</text>
<text x="48" y="91.1">PHY2_TXCTL</text>
<text x="48.2" y="94.9">PHY2_TXD2</text>
<text x="48.2" y="93">PHY2_TXD3</text>
<text x="57.2" y="91.8">2</text>
<text x="57.2" y="93.7">2</text>
<text x="57.2" y="95.7">2</text>
<text x="139.5" y="91.1">PHY2_MDI2_N</text>
<text x="139.5" y="93">PHY2_MDI2_P</text>
<text x="29.2" y="97.7">PHY2_TXD1</text>
<text x="29.2" y="99.7">PHY2_TXD0</text>
<text x="48" y="98.7">PHY2_TXD0</text>
<text x="48" y="96.8">PHY2_TXD1</text>
<text x="57.2" y="97.6">2</text>
<text x="57.2" y="99.5">2</text>
<text x="139.5" y="98.7">PHY2_MDI1_P</text>
<text x="139.5" y="96.8">PHY2_MDI1_N</text>
<text x="22.9" y="105.2">2</text>
<text x="22.9" y="107.1">2</text>
<text x="22.9" y="103.3">2</text>
<text x="29.2" y="105.6">PHY2_RXCTL</text>
<text x="29.2" y="107.5">PHY2_RXD3</text>
<text x="29.2" y="103.7">PHY2_RXCK</text>
<text x="48" y="104.4">PHY2_RXCTL</text>
<text x="48" y="106.3">PHY2_RXD3</text>
<text x="48" y="102.5">PHY2_RXCK</text>
<text x="139.5" y="104.4">PHY2_MDI0_P</text>
<text x="139.5" y="102.5">PHY2_MDI0_N</text>
<text x="22.9" y="112.8">2</text>
<text x="22.9" y="109">2</text>
<text x="22.9" y="110.9">2</text>
<text x="29.2" y="113.2">PHY2_RXD0</text>
<text x="29.2" y="109.4">PHY2_RXD2</text>
<text x="29.2" y="111.3">PHY2_RXD1</text>
<text x="48" y="112">PHY2_RXD0</text>
<text x="48" y="108.2">PHY2_RXD2</text>
<text x="48" y="110.1">PHY2_RXD1</text>
<text x="29" y="118.5">PHY2_MDC</text>
<text x="48" y="119.6">PHY2_MDIO</text>
<text x="48.2" y="117.7">PHY2_MDC</text>
<text x="57.2" y="118.5">2</text>
<text x="28.8" y="124.4">PHY2_RESET</text>
<text x="29" y="120.4">PHY2_MDIO</text>
<text x="47.9" y="123.4">PHY2_RESET</text>
<text x="57.2" y="120.4">2</text>
<text x="57.2" y="124.2">2</text>
<text x="170" y="173">PHY2_AD0/LED1</text>
<text x="116.6" y="176.8">PHY2_RXD3</text>
<text x="116.6" y="178.7">PHY2_RXD2</text>
<text x="170" y="174.9">PHY2_AD1/LED2</text>
<text x="170" y="176.8">PHY2_RXCK</text>
<text x="38.5" y="182.5">PHY2_RXCTL</text>
<text x="82.3" y="182.5">PHY2_125M_CLK</text>
<text x="116.6" y="182.5">PHY2_RXD0</text>
<text x="116.6" y="180.6">PHY2_RXD1</text>
</g>
<g font-size="1.7" fill="#00f">
<text x="264.8" y="89.7" transform="rotate(180 264.8 89.7)">Yellow</text>
<text x="264.3" y="93.5" transform="rotate(180 264.3 93.5)">Green</text>
<text x="275.9" y="98.3" transform="rotate(180 275.9 98.3)">8</text>
<text x="275.9" y="105.9" transform="rotate(180 275.9 105.9)">5</text>
<text x="275.9" y="102.3" transform="rotate(180 275.9 102.3)">7</text>
<text x="275.9" y="109.9" transform="rotate(180 275.9 109.9)">4</text>
<text x="275.9" y="121.2" transform="rotate(180 275.9 121.2)">6</text>
<text x="275.9" y="125.2" transform="rotate(180 275.9 125.2)">3</text>
<text x="275.9" y="128.8" transform="rotate(180 275.9 128.8)">2</text>
<text x="275.9" y="132.8" transform="rotate(180 275.9 132.8)">1</text>
</g>
<g font-size="1.4">
<text x="30.5" y="1.4">5</text>
<text x="87.7" y="1.4">4</text>
<text x="144.8" y="1.4">3</text>
<text x="202" y="1.4">2</text>
<text x="259.1" y="1.4">1</text>
<text x=".5" y="28.9">D</text>
<text x="288.2" y="28.9">D</text>
<text x=".5" y="80.3">C</text>
<text x="288.2" y="80.3">C</text>
<text x=".5" y="131.7">B</text>
<text x="288.2" y="131.7">B</text>
<text x=".5" y="183.2">A</text>
<text x="288.2" y="183.2">A</text>
<text x="30.5" y="209.1">5</text>
<text x="87.7" y="209.1">4</text>
<text x="144.8" y="209.1">3</text>
<text x="202" y="209.1">2</text>
<text x="259.1" y="209.1">1</text>
</g>
</svg>
